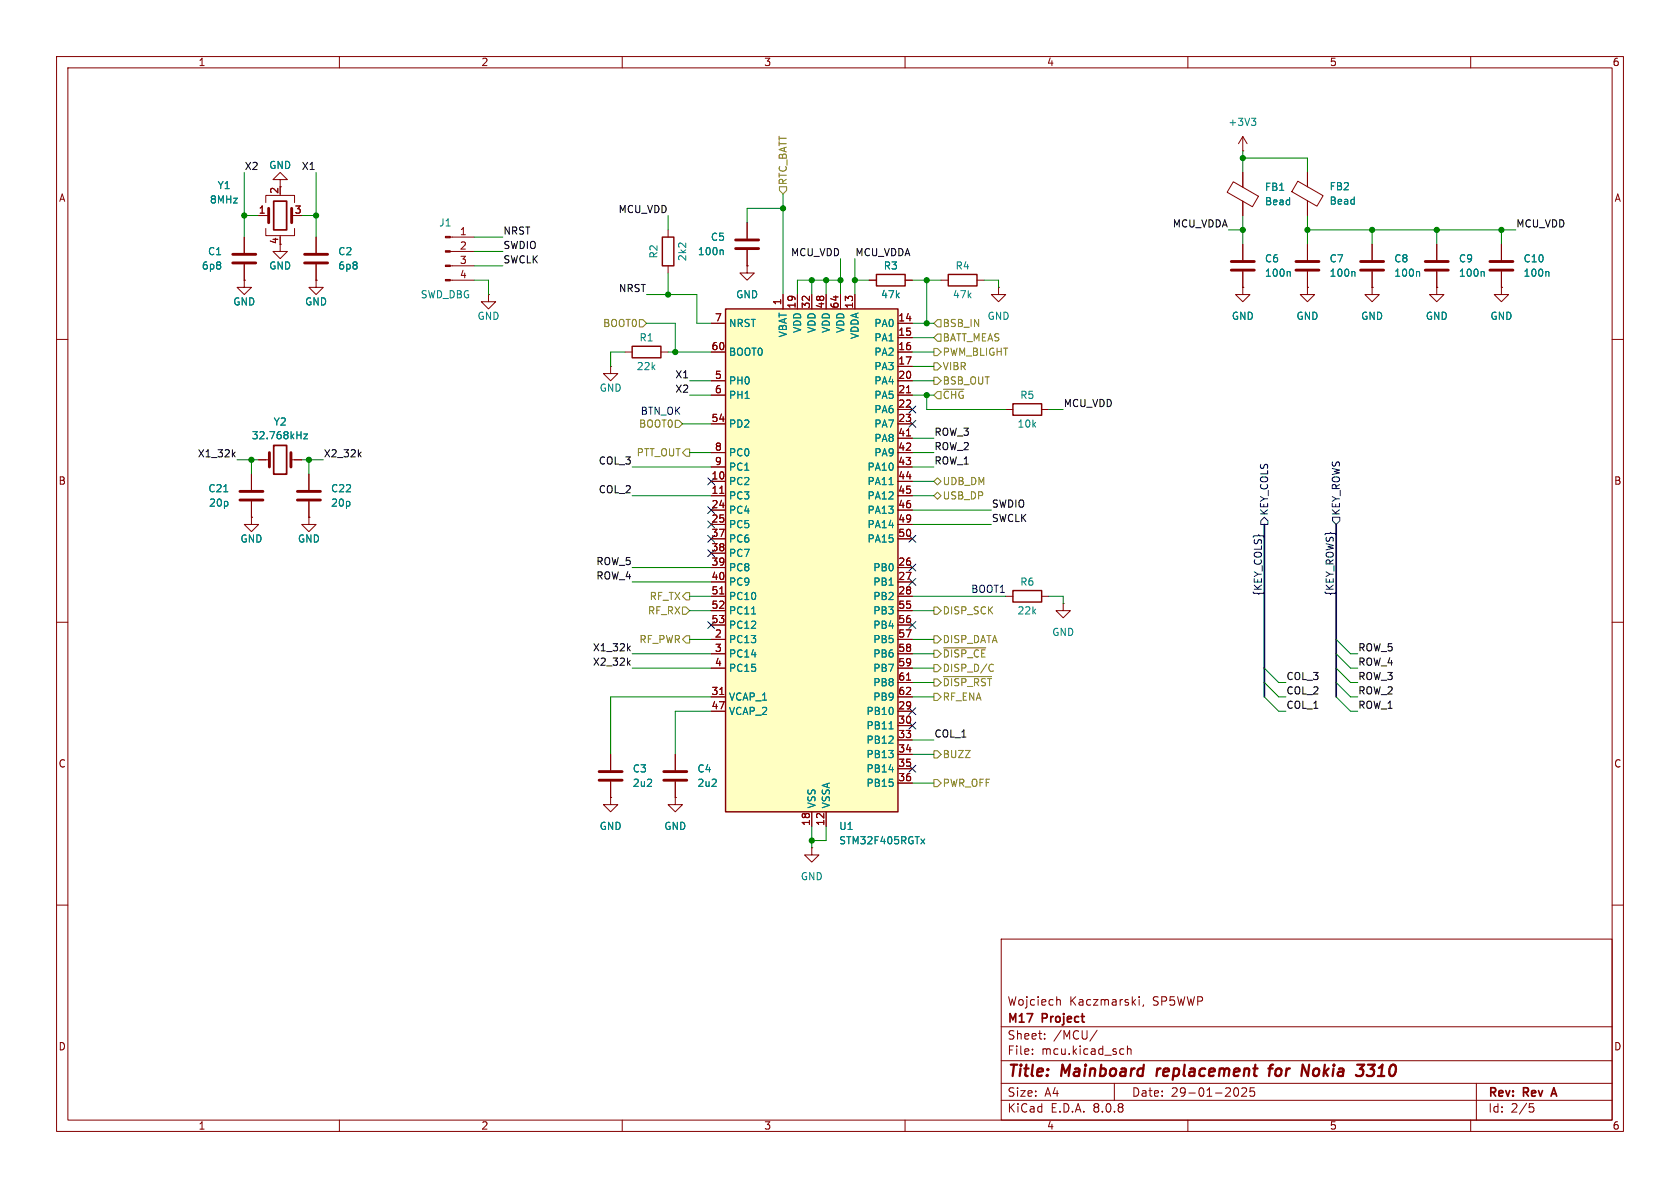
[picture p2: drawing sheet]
<svg xmlns="http://www.w3.org/2000/svg" width="297mm" height="210mm" viewBox="0 0 297 210" stroke-linecap="round" stroke-linejoin="round" font-family="sans-serif">
<g fill="none" stroke="#840000" stroke-width=".18">
<path d="M10 10h277v190h-277zM12 12h273v186h-273zM60 10v2M110 10v2M160 10v2M210 10v2M260 10v2M45.7 38.1h1.8M47 35.8v-1.3h5.1v1.3M49.5 31.8h1.3l-1.3-1.3-1.2 1.3h1.2v1.2M219.7 26.7h.1M219.7 24.1l-.8 1.3"/>
<path d="M219.7 24.1v2.6M219.7 24.1l.8 1.3M43.2 49.5v1.3h1.2l-1.2 1.3-1.3-1.3h1.3M43.2 49.5h.1M43.2 41.9v2.8M43.2 46.7v2.8M47 40.4v1.3h5.1v-1.3M49.5 43.2v1.3h1.3l-1.3 1.2-1.2-1.2h1.2M49.5 41.7v.2M55.9 49.5v1.3h1.2l-1.2 1.3-1.3-1.3h1.3M55.9 49.5h.1M79.6 49.5h4.2"/>
<path d="M79.6 47h4.2M79.6 44.5h4.2M79.6 41.9h4.2M86.4 52.1v1.2h1.2l-1.2 1.3-1.3-1.3h1.3M86.4 52.1h.1M118.1 40.6v1.3M118.1 47v1.3M132.1 47v1.3h1.2l-1.2 1.2-1.3-1.2h1.3M132.1 47h.1M242.6 50.8v1.3h1.2l-1.2 1.2-1.3-1.2h1.3M242.6 50.8h.1M242.6 43.2v2.8"/>
<path d="M242.6 48v2.8M254 50.8v1.3h1.3l-1.3 1.2-1.3-1.2h1.3M254 50.8h.1M10 60h2M107.9 64.8v1.2h1.3l-1.3 1.3-1.2-1.3h1.2M107.9 64.8h.1M110.5 62.2h1.3M116.8 62.2h1.3M177.8 72.4h1.3M184.1 72.4h1.3M285 60h2M44.4 91.4v1.3h1.3l-1.3 1.3-1.2-1.3h1.2"/>
<path d="M44.4 91.4h.1M45.7 81.3h1.9M51.4 81.3h1.9M54.6 91.4v1.3h1.3l-1.3 1.3-1.3-1.3h1.3M54.6 91.4h.1M54.6 83.8v2.8M54.6 88.6v2.8M10 110h2M285 110h2M143.5 149.9v1.2h1.3l-1.3 1.3-1.3-1.3h1.3M143.5 149.9h.1M10 160h2"/>
<path d="M177 166h108v32h-108zM187 176.7h.2l.3 .2v.8M201.4 176.2v.1M201.4 176.7v1M202.2 177.6l-.2 .3M285 160h2M60 198v2M110 198v2M160 198v2M177 194.5h108M177 191.5h108M177 187.5h108"/>
<path d="M177 181.5h108M182.5 186.3v.1M182.5 185.5v.1M184.7 183.6v.1M184.7 182.8v.1M194 182.1l-1.3 2M197 191.5v3M198.2 185.4l.5 .1M198.7 186.3l-.5 .1M199.3 185.5l.2-.1 .4 .1 .1 .9M199.3 184.9v1.5M210 198v2"/>
<path d="M218.8 192.4a.81 .81 0 0 1-.3 1.4l-.2-.1M220.3 192.4v.5l-.8 .9h.9M221 192.3v.7l.2-.1h.5l.1 .6-.3 .3-.5-.1M260 198v2M261 191.5v6.5M270.4 195.1h.7M270.5 195.7h.4l.3 .3-.2 .5-.5 .1"/>
</g>
<path d="M48.4 35.6h2.3v5h-2.3zM48.4 78.7h2.3v5.1h-2.3zM274.3 193.4h.8M274.7 192.3l-.5 1.5" fill="none" stroke="#840000" stroke-width=".3"/>
<path d="M204.6 188.9l-.2 1.3M224.2 188.9h.8M225.1 188.2l-.4 .1-.1 .2-.3 1.7M230.3 188.2l.9 2 .3-2M241.6 190l.3 .2h.5M241.8 188.2h1.3l-.8 .8h.3" fill="none" stroke="#840000" stroke-width=".4"/>
<path d="M117.1 41.9h2v5.1h-2zM111.8 61.2h5v2h-5zM179.1 71.4h5v2h-5z" fill="none" stroke="#840000" stroke-width=".25"/>
<g fill="#840000" stroke="#840000" stroke-width=".18">
<path d="M78.7 49.4h.9v.3h-.9z"/>
<path d="M78.7 46.9h.9v.2h-.9z"/>
<path d="M78.7 44.3h.9v.3h-.9z"/>
<path d="M78.7 41.8h.9v.2h-.9z"/>
</g>
<path d="M221.2 20.9h.8l-.4 .5M221.8 21.4l.2 .2v.3l-.2 .3M250.8 48l.2 .2v.6M53.7 76.7h.7l-.7 .9h.7" fill="none" stroke="#008484" stroke-width=".18"/>
<path d="M47.5 36.8v2.6M51.6 36.8v2.6M41.1 46.5h4.1M41.1 45h4.1M240.5 47.8h4.1M240.5 46.2h4.1M47.6 80v2.6M51.4 80v2.6M52.6 86.9h4M52.6 88.4h4" fill="none" stroke="#840000" stroke-width=".51"/>
<path d="M128.3 54.6h30.4v88.9h-30.4z" fill="#ffffc2"/>
<path d="M128.3 54.6h30.4v88.9h-30.4zM154.9 48.5h5.1v2h-5.1zM167.6 48.5h5.1v2h-5.1zM179.1 104.4h5v2h-5z" fill="none" stroke="#840000" stroke-width=".25"/>
<g fill="none" stroke="#840000" stroke-width=".18">
<path d="M45.7 38.1h1.3M132.1 39.4v2.8M218 32.1l4.5 2.6-1.1 1.9-4.5-2.6zM219.7 30.5v2.6M219.7 35.6v2.5M229.4 32l4.5 2.6-1.1 1.8-4.4-2.5zM231.1 30.5v2.5M231.1 35.5v2.6M43.2 49.5h.1M43.2 41.9v2.8M43.2 46.7v2.8M55.9 49.5h.1"/>
<path d="M55.9 41.9v2.8M55.9 46.7v2.8M125.7 57.2h2.6M132.1 47h.1M132.1 44.2v2.8M138.4 52.1v2.5M141 52.1v2.5M143.5 52.1v2.5M146 52.1v2.5M148.6 52.1v2.5M151.1 52.1v2.5M153.7 49.5h1.2"/>
<path d="M158.7 57.2h2.6M158.7 59.7h2.6M160 49.5h1.3M166.4 49.5h1.2M172.7 49.5h1.3M176.5 50.8v1.3h1.3l-1.3 1.2-1.2-1.2h1.2M176.5 50.8h.1M219.7 50.8v1.3h1.3l-1.3 1.2-1.3-1.2h1.3M219.7 50.8h.1M219.7 43.2v2.8M219.7 48v2.8M231.1 50.8v1.3h1.3l-1.3 1.2-1.2-1.2h1.2"/>
<path d="M231.1 50.8h.1M231.1 43.2v2.8M231.1 48v2.8M242.6 50.8h.1M242.6 43.2v2.8M242.6 48v2.8M254 50.8h.1M254 43.2v2.8M254 48v2.8M265.4 50.8v1.3h1.3l-1.3 1.2-1.2-1.2h1.2M265.4 50.8h.1M265.4 43.2v2.8"/>
<path d="M265.4 48v2.8M125.7 62.2h2.6M125.7 67.3h2.6M125.7 69.9h2.6M125.7 74.9h2.6M158.7 62.2h2.6M158.7 64.8h2.6M158.7 67.3h2.6M158.7 69.9h2.6M158.7 72.4h2.6M158.7 74.9h2.6M158.7 77.5h2.6"/>
<path d="M160.3 69.4h.7M160.3 77.1h.7M44.4 91.4h.1M44.4 83.8v2.8M44.4 88.6v2.8M45.7 81.3h1.3M52.1 81.3h1.2M54.6 91.4h.1M54.6 83.8v2.8M54.6 88.6v2.8M125.7 85.1h2.6M125.7 87.6h2.6"/>
<path d="M125.7 90.2h2.6M125.7 92.7h2.6M125.7 95.3h2.6M125.7 97.8h2.6M125.7 80h2.6M125.7 82.6h2.6M127.2 87.2h.8M158.7 85.1h2.6M158.7 87.6h2.6M158.7 90.2h2.6M158.7 92.7h2.6M158.7 95.3h2.6"/>
<path d="M158.7 80h2.6M158.7 82.6h2.6M125.7 113h2.6M125.7 100.3h2.6M125.7 102.9h2.6M125.7 105.4h2.6M125.7 115.6h2.6M125.7 118.1h2.6M125.7 108h2.6M125.7 110.5h2.6M127.2 105h.8M158.7 113h2.6"/>
<path d="M158.7 100.3h2.6M158.7 102.9h2.6M158.7 105.4h2.6M158.7 115.6h2.6M158.7 118.1h2.6M158.7 108h2.6M158.7 110.5h2.6M177.8 105.4h1.3M184.1 105.4h1.3M188 106.7v1.3h1.2l-1.2 1.2-1.3-1.2h1.3M188 106.7h.1M107.9 133.4v2.7"/>
<path d="M107.9 138.2v2.8M119.4 133.4v2.7M119.4 138.2v2.8M125.7 125.7h2.6M125.7 123.2h2.6M127.2 122.8h.8M158.7 125.7h2.6M158.7 128.3h2.6M158.7 123.2h2.6M158.7 130.8h2.6M158.7 133.4h2.6M158.7 135.9h2.6"/>
<path d="M158.7 138.4h2.6M158.7 120.7h2.6M160.3 120.2h.7M107.9 141v1.2h1.3l-1.3 1.3-1.2-1.3h1.2M107.9 141h.1M119.4 141v1.2h1.2l-1.2 1.3-1.3-1.3h1.3M119.4 141h.1M143.5 143.5v2.6M146 143.5v2.6"/>
</g>
<g fill="none" stroke="#008484" stroke-width=".18">
<path d="M127.7 44.2l.2 .2v.6M227.9 48l.2 .2v.6M239.4 48l.1 .2v.6M250.8 48l.2 .2v.6M262.2 48l.2 .2v.6M273.6 48l.2 .2v.6M53.7 76.7h.7l-.7 .9h.7M39.6 86.9h.7M157.2 85.7h.7M132.9 108.5h.7M157.2 128.8h.7M162.8 148.3l.7 .9"/>
<path d="M163.5 148.3l-.7 .9"/>
</g>
<g fill="none" stroke="#840000" stroke-width=".51">
<path d="M53.8 46.5h4.1M53.8 45h4.1M130 42.4h4.1M130 43.9h4.1M217.7 47.8h4M217.7 46.2h4M229.1 47.8h4.1M229.1 46.2h4.1M252 47.8h4M252 46.2h4M263.4 47.8h4.1M263.4 46.2h4.1"/>
<path d="M42.4 88.4h4.1M42.4 86.9h4.1M105.9 136.4h4.1M105.9 137.9h4.1M117.3 136.4h4.1M117.3 137.9h4.1"/>
</g>
<g fill="none" stroke="#848400" stroke-width=".18">
<path d="M137.8 33h1.3v.7l-.7 .6-.6-.6zM113 56.5h.7l.6 .7-.6 .6h-.7zM165.7 56.5h.7v1.3h-.7l-.6-.6zM165.7 59.1h.7v1.2h-.7l-.6-.6zM119.4 74.3h.6l.6 .6-.6 .7h-.6zM165.1 64.1h.6l.7 .7-.7 .6h-.6zM165.1 66.7h.6l.7 .6-.7 .6h-.6zM165.1 61.6h.6l.7 .6-.7 .7h-.6zM165.7 69.2h.7v1.3h-.7l-.6-.6zM166.8 68.8h3.6M120.6 80l.7-.6h.6v1.2h-.6zM165.1 85.1l.6-.6 .7 .6-.7 .6z"/>
<path d="M165.7 87l.7 .6-.7 .7-.6-.7zM120.6 107.3h.7l.6 .7-.6 .6h-.7zM121.3 104.8h.6v1.2h-.6l-.7-.6zM121.3 112.4h.6v1.3h-.6l-.7-.7zM165.1 107.3h.6l.7 .7-.7 .6h-.6zM165.1 112.4h.6l.7 .6-.7 .7h-.6zM165.1 114.9h.6l.7 .7-.7 .6h-.6zM165.1 117.5h.6l.7 .6-.7 .6h-.6zM166.8 119.6h8.5M166.8 114.5h7.5M175.2 117.4l.4 .1M175.6 118.6l-.4 .1"/>
<path d="M165.1 122.6h.6l.7 .6-.7 .6h-.6zM165.1 120h.6l.7 .7-.7 .6h-.6zM165.1 137.8h.6l.7 .6-.7 .7h-.6zM165.1 132.7h.6l.7 .7-.7 .6h-.6z"/>
</g>
<g fill="none" stroke="#000084" stroke-width=".18">
<path d="M160.7 74.3l1.2 1.2M160.7 71.8l1.2 1.2M161.9 74.3l-1.2 1.2M161.9 71.8l-1.2 1.2M125.1 97.2l1.2 1.2M125.1 89.6l1.2 1.2M125.1 84.5l1.2 1.2M125.1 94.6l1.2 1.3M125.1 92.1l1.2 1.2M126.3 97.2l-1.2 1.2M126.3 89.6l-1.2 1.2M126.3 84.5l-1.2 1.2"/>
<path d="M126.3 94.6l-1.2 1.3M126.3 92.1l-1.2 1.2M160.7 94.6l1.2 1.3M160.7 99.7l1.2 1.2M161.9 94.6l-1.2 1.3M161.9 99.7l-1.2 1.2M223.5 91.4l.7 .7v.6h-1.3v-.6zM235.6 91.4h1.3v.7l-.7 .6-.6-.6zM125.1 109.9l1.2 1.2M126.3 109.9l-1.2 1.2M160.7 109.9l1.2 1.2M160.7 102.3l1.2 1.2"/>
<path d="M161.9 109.9l-1.2 1.2M161.9 102.3l-1.2 1.2M160.7 127.7l1.2 1.2M160.7 125.1l1.2 1.2M160.7 135.3l1.2 1.2M161.9 127.7l-1.2 1.2M161.9 125.1l-1.2 1.2M161.9 135.3l-1.2 1.2"/>
</g>
<path d="M41.6 79.9l-.5 .5M63.8 79.9l-.4 .5M41.2 80.3l.4 .5M63.5 80.3l.3 .5M111.1 114.6l.3 .5M111.1 117.1l.3 .5M111.4 114.2l-.5 .5M111.4 116.8l-.5 .4" fill="none" stroke="#000" stroke-width=".18"/>
<path d="M223.5 92.7v30.5M236.2 92.7v30.5" fill="none" stroke="#000084" stroke-width=".3"/>
<g fill="none" stroke="#008400" stroke-width=".18">
<path d="M43.2 30.5v11.4M43.2 38.1h2.5M53.3 38.1h2.6M55.9 30.5v11.4M118.1 38.1v2.5M138.4 36.8h-6.3v2.6M138.4 34.3v17.8M219.7 26.7v3.8M219.7 38.1v5.1M219.7 27.9h11.4v2.6M231.1 38.1v5.1M83.8 49.5h2.6v2.6"/>
<path d="M83.8 47h5.1M83.8 41.9h5.1M83.8 44.5h5.1M114.3 57.2h5.1v5M114.3 52.1h8.9v5.1h2.5M118.1 48.3v3.8M143.5 49.5v2.6M146 49.5v2.6M148.6 49.5h-7.6v2.6M148.6 45.7v6.4M151.1 49.5h2.6M151.1 45.7v6.4"/>
<path d="M161.3 49.5h5.1M161.3 57.2h3.8M161.3 59.7h3.8M163.8 49.5v7.7M174 49.5h2.5v1.3M217.2 40.6h2.5M231.1 40.6h36.9M242.6 40.6v2.6M254 40.6v2.6M265.4 40.6v2.6M110.5 62.2h-2.6v2.6M118.1 62.2h7.6"/>
<path d="M120.6 74.9h5.1M121.9 67.3h3.8M121.9 69.9h3.8M161.3 67.3h3.8M161.3 62.2h3.8M161.3 69.9h3.8M161.3 64.8h3.8M161.3 77.5h3.8M163.8 69.9v2.5h14M185.4 72.4h2.6M41.9 81.3h3.8M44.4 81.3v2.5"/>
<path d="M53.3 81.3h3.8M54.6 81.3v2.5M111.8 87.6h13.9M111.8 82.6h13.9M121.9 80h3.8M161.3 85.1h3.8M161.3 92.7h14M161.3 87.6h3.8M161.3 90.2h14M161.3 82.6h3.8M161.3 80h3.8M111.8 118.1h13.9"/>
<path d="M111.8 115.6h13.9M111.8 102.9h13.9M111.8 100.3h13.9M121.9 113h3.8M121.9 105.4h3.8M121.9 108h3.8M161.3 118.1h3.8M161.3 113h3.8M161.3 105.4h16.5M161.3 108h3.8M161.3 115.6h3.8M185.4 105.4h2.6v1.3"/>
<path d="M223.5 118.1l2.6 2.6h1.2M236.2 115.6l2.6 2.5h1.2M236.2 113l2.6 2.6h1.2M236.2 118.1l2.6 2.6h1.2M125.7 125.7h-6.3v7.7M125.7 123.2h-17.8v10.2M161.3 120.7h3.8M161.3 123.2h3.8M161.3 130.8h3.8M161.3 138.4h3.8M161.3 133.4h3.8M223.5 123.2l2.6 2.5h1.2"/>
<path d="M223.5 120.7l2.6 2.5h1.2M236.2 123.2l2.6 2.5h1.2M236.2 120.7l2.6 2.5h1.2M143.5 146.1v3.8M146 146.1v2.5h-2.5"/>
</g>
<g fill="#008400" stroke="#008400" stroke-width=".18">
<circle cx="146" cy="49.5" r=".46"/>
<circle cx="148.6" cy="49.5" r=".46"/>
<circle cx="119.4" cy="62.2" r=".46"/>
<circle cx="151.1" cy="49.5" r=".46"/>
<circle cx="219.7" cy="27.9" r=".46"/>
<circle cx="219.7" cy="40.6" r=".46"/>
<circle cx="254" cy="40.6" r=".46"/>
<circle cx="242.6" cy="40.6" r=".46"/>
<circle cx="265.4" cy="40.6" r=".46"/>
<circle cx="231.1" cy="40.6" r=".46"/>
<circle cx="138.4" cy="36.8" r=".46"/>
<circle cx="118.1" cy="52.1" r=".46"/>
<circle cx="143.5" cy="49.5" r=".46"/>
<circle cx="163.8" cy="69.9" r=".46"/>
<circle cx="163.8" cy="57.2" r=".46"/>
<circle cx="163.8" cy="49.5" r=".46"/>
<circle cx="143.5" cy="148.6" r=".46"/>
<circle cx="44.4" cy="81.3" r=".46"/>
<circle cx="55.9" cy="38.1" r=".46"/>
<circle cx="54.6" cy="81.3" r=".46"/>
<circle cx="43.2" cy="38.1" r=".46"/>
</g>
<g font-size="2.8" fill="#840000">
<text x="178" y="190.9">Title:</text>
<text x="187.7" y="190.9">Mainboard</text>
<text x="205.3" y="190.9">replacement</text>
<text x="226" y="190.9">for</text>
<text x="232.5" y="190.9">Nokia</text>
<text x="243.1" y="190.9">3310</text>
</g>
<g font-size="2.1" fill="#840000">
<text x="178" y="178">Wojciech</text>
<text x="189" y="178">Kaczmarski,</text>
<text x="203.8" y="178">SP5WWP</text>
<text x="178" y="184">Sheet:</text>
<text x="178" y="181.2">M17</text>
<text x="184.3" y="181.2">Project</text>
<text x="186.2" y="184">/MCU/</text>
<text x="178" y="186.7">File:</text>
<text x="184.1" y="186.7">mcu.kicad_sch</text>
<text x="178" y="196.9">KiCad</text>
<text x="178" y="194.1">Size:</text>
<text x="184.7" y="194.1">A4</text>
<text x="185.7" y="196.9">E.D.A.</text>
<text x="193.3" y="196.9">8.0.8</text>
<text x="200" y="194.1">Date:</text>
<text x="207" y="194.1">29-01-2025</text>
<text x="263" y="194.3">Rev:</text>
<text x="263" y="196.9">Id:</text>
<text x="267.1" y="196.9">2/5</text>
<text x="269.4" y="194.3">Rev</text>
<text x="275.1" y="194.3">A</text>
</g>
<g font-size="1.8" fill="#840000">
<text x="35" y="11.9">1</text>
<text x="85" y="11.9">2</text>
<text x="135" y="11.9">3</text>
<text x="185" y="11.9">4</text>
<text x="235" y="11.9">5</text>
<text x="285" y="11.9">6</text>
<text x="10.3" y="35.9">A</text>
<text x="49.3" y="34.4" transform="rotate(-90 49.3 34.4)">2</text>
<text x="285.3" y="35.9">A</text>
<text x="45.6" y="37.8">1</text>
<text x="52" y="37.8">3</text>
<text x="81.2" y="41.7">1</text>
<text x="49.3" y="43.3" transform="rotate(-90 49.3 43.3)">4</text>
<text x="81.2" y="44.2">2</text>
<text x="81.2" y="46.7">3</text>
<text x="81.2" y="49.3">4</text>
<text x="126.3" y="56.9">7</text>
<text x="138.2" y="54" transform="rotate(-90 138.2 54)">1</text>
<text x="140.7" y="54.7" transform="rotate(-90 140.7 54.7)">19</text>
<text x="143.3" y="54.7" transform="rotate(-90 143.3 54.7)">32</text>
<text x="145.8" y="54.7" transform="rotate(-90 145.8 54.7)">48</text>
<text x="148.3" y="54.7" transform="rotate(-90 148.3 54.7)">64</text>
<text x="150.9" y="54.7" transform="rotate(-90 150.9 54.7)">13</text>
<text x="158.7" y="56.9">14</text>
<text x="158.7" y="59.4">15</text>
<text x="125.7" y="62">60</text>
<text x="158.7" y="62">16</text>
<text x="158.7" y="64.5">17</text>
<text x="126.3" y="67.1">5</text>
<text x="126.3" y="69.6">6</text>
<text x="158.7" y="67.1">20</text>
<text x="158.7" y="69.6">21</text>
<text x="125.7" y="74.7">54</text>
<text x="158.7" y="72.1">22</text>
<text x="158.7" y="74.7">23</text>
<text x="158.7" y="77.2">41</text>
<text x="126.3" y="79.8">8</text>
<text x="126.3" y="82.3">9</text>
<text x="158.7" y="79.8">42</text>
<text x="158.7" y="82.3">43</text>
<text x="10.3" y="85.9">B</text>
<text x="125.7" y="84.8">10</text>
<text x="125.7" y="87.4">11</text>
<text x="125.7" y="89.9">24</text>
<text x="158.7" y="84.8">44</text>
<text x="158.7" y="87.4">45</text>
<text x="158.7" y="89.9">46</text>
<text x="285.3" y="85.9">B</text>
<text x="125.7" y="92.5">25</text>
<text x="125.7" y="95">37</text>
<text x="158.7" y="92.5">49</text>
<text x="158.7" y="95">50</text>
<text x="125.7" y="97.5">38</text>
<text x="125.7" y="100.1">39</text>
<text x="158.7" y="100.1">26</text>
<text x="125.7" y="102.6">40</text>
<text x="125.7" y="105.2">51</text>
<text x="125.7" y="107.7">52</text>
<text x="158.7" y="102.6">27</text>
<text x="158.7" y="105.2">28</text>
<text x="158.7" y="107.7">55</text>
<text x="125.7" y="110.2">53</text>
<text x="126.3" y="112.8">2</text>
<text x="158.7" y="110.2">56</text>
<text x="158.7" y="112.8">57</text>
<text x="126.3" y="115.3">3</text>
<text x="126.3" y="117.9">4</text>
<text x="158.7" y="115.3">58</text>
<text x="158.7" y="117.9">59</text>
<text x="125.7" y="122.9">31</text>
<text x="125.7" y="125.5">47</text>
<text x="158.7" y="125.5">29</text>
<text x="158.7" y="120.4">61</text>
<text x="158.7" y="122.9">62</text>
<text x="158.7" y="128">30</text>
<text x="158.7" y="130.6">33</text>
<text x="10.3" y="135.9">C</text>
<text x="158.7" y="133.1">34</text>
<text x="158.7" y="135.6">35</text>
<text x="285.3" y="135.9">C</text>
<text x="158.7" y="138.2">36</text>
<text x="143.3" y="146.1" transform="rotate(-90 143.3 146.1)">18</text>
<text x="145.8" y="146.1" transform="rotate(-90 145.8 146.1)">12</text>
<text x="10.3" y="185.9">D</text>
<text x="285.3" y="185.9">D</text>
<text x="35" y="199.9">1</text>
<text x="85" y="199.9">2</text>
<text x="135" y="199.9">3</text>
<text x="185" y="199.9">4</text>
<text x="235" y="199.9">5</text>
<text x="285" y="199.9">6</text>
</g>
<g font-size="1.8" fill="#008484">
<text x="217.1" y="22.5">+3V3</text>
<text x="38.4" y="33.6">Y1</text>
<text x="47.5" y="30.1">GND</text>
<text x="223.5" y="33.9">FB1</text>
<text x="235" y="33.8">FB2</text>
<text x="37" y="36.2">8MHz</text>
<text x="77.5" y="40.2">J1</text>
<text x="223.5" y="36.5">Bead</text>
<text x="235" y="36.4">Bead</text>
<text x="35.6" y="47.9">6p8</text>
<text x="36.7" y="45.3">C1</text>
<text x="47.5" y="47.9">GND</text>
<text x="59.7" y="45.3">C2</text>
<text x="59.7" y="47.9">6p8</text>
<text x="116.4" y="45.8" transform="rotate(-90 116.4 45.8)">R2</text>
<text x="121.5" y="46.3" transform="rotate(-90 121.5 46.3)">2k2</text>
<text x="123.3" y="45.3">100n</text>
<text x="125.6" y="42.8">C5</text>
<text x="156.1" y="47.9">R3</text>
<text x="168.8" y="47.9">R4</text>
<text x="223.5" y="46.6">C6</text>
<text x="235" y="46.6">C7</text>
<text x="246.4" y="46.6">C8</text>
<text x="257.8" y="46.6">C9</text>
<text x="269.2" y="46.6">C10</text>
<text x="74.3" y="52.9">SWD_DBG</text>
<text x="130" y="52.9">GND</text>
<text x="155.7" y="52.9">47k</text>
<text x="168.4" y="52.9">47k</text>
<text x="223.5" y="49.1">100n</text>
<text x="235" y="49.1">100n</text>
<text x="246.4" y="49.1">100n</text>
<text x="257.8" y="49.1">100n</text>
<text x="269.2" y="49.1">100n</text>
<text x="41.1" y="54.2">GND</text>
<text x="53.8" y="54.2">GND</text>
<text x="84.3" y="56.7">GND</text>
<text x="128.8" y="58">NRST</text>
<text x="139.3" y="59.7" transform="rotate(-90 139.3 59.7)">VBAT</text>
<text x="141.8" y="58.9" transform="rotate(-90 141.8 58.9)">VDD</text>
<text x="144.4" y="58.9" transform="rotate(-90 144.4 58.9)">VDD</text>
<text x="146.9" y="58.9" transform="rotate(-90 146.9 58.9)">VDD</text>
<text x="149.5" y="58.9" transform="rotate(-90 149.5 58.9)">VDD</text>
<text x="154.5" y="58">PA0</text>
<text x="174.5" y="56.7">GND</text>
<text x="217.7" y="56.7">GND</text>
<text x="229.1" y="56.7">GND</text>
<text x="240.5" y="56.7">GND</text>
<text x="252" y="56.7">GND</text>
<text x="263.4" y="56.7">GND</text>
<text x="112.5" y="65.6">22k</text>
<text x="113" y="60.6">R1</text>
<text x="128.8" y="63.1">BOOT0</text>
<text x="152" y="60" transform="rotate(-90 152 60)">VDDA</text>
<text x="154.5" y="60.6">PA1</text>
<text x="154.5" y="63.1">PA2</text>
<text x="154.5" y="65.6">PA3</text>
<text x="105.9" y="69.4">GND</text>
<text x="128.8" y="68.2">PH0</text>
<text x="128.8" y="70.7">PH1</text>
<text x="154.5" y="68.2">PA4</text>
<text x="154.5" y="70.7">PA5</text>
<text x="180.3" y="70.7">R5</text>
<text x="44.4" y="77.9">32.768kHz</text>
<text x="48.3" y="75.4">Y2</text>
<text x="128.8" y="75.8">PD2</text>
<text x="154.5" y="73.3">PA6</text>
<text x="154.5" y="75.8">PA7</text>
<text x="179.8" y="75.8">10k</text>
<text x="128.8" y="80.9">PC0</text>
<text x="128.8" y="83.4">PC1</text>
<text x="153.3" y="83.4">PA10</text>
<text x="154.5" y="78.3">PA8</text>
<text x="154.5" y="80.9">PA9</text>
<text x="36.7" y="87.2">C21</text>
<text x="36.9" y="89.8">20p</text>
<text x="58.4" y="87.2">C22</text>
<text x="58.4" y="89.8">20p</text>
<text x="128.8" y="86">PC2</text>
<text x="128.8" y="88.5">PC3</text>
<text x="153.3" y="86">PA11</text>
<text x="153.3" y="88.5">PA12</text>
<text x="128.8" y="91">PC4</text>
<text x="128.8" y="93.6">PC5</text>
<text x="153.3" y="91">PA13</text>
<text x="153.3" y="93.6">PA14</text>
<text x="42.4" y="96.1">GND</text>
<text x="52.6" y="96.1">GND</text>
<text x="128.8" y="96.1">PC6</text>
<text x="128.8" y="98.7">PC7</text>
<text x="128.8" y="101.2">PC8</text>
<text x="153.3" y="96.1">PA15</text>
<text x="154.3" y="101.2">PB0</text>
<text x="128.8" y="103.7">PC9</text>
<text x="128.8" y="106.3">PC10</text>
<text x="154.3" y="103.7">PB1</text>
<text x="154.3" y="106.3">PB2</text>
<text x="180.3" y="103.7">R6</text>
<text x="128.8" y="113.9">PC13</text>
<text x="128.8" y="108.8">PC11</text>
<text x="128.8" y="111.4">PC12</text>
<text x="154.3" y="108.8">PB3</text>
<text x="154.3" y="111.4">PB4</text>
<text x="154.3" y="113.9">PB5</text>
<text x="179.8" y="108.8">22k</text>
<text x="185.9" y="112.6">GND</text>
<text x="128.8" y="116.4">PC14</text>
<text x="128.8" y="119">PC15</text>
<text x="154.3" y="116.4">PB6</text>
<text x="154.3" y="119">PB7</text>
<text x="128.8" y="124.1">VCAP_1</text>
<text x="154.3" y="121.5">PB8</text>
<text x="154.3" y="124.1">PB9</text>
<text x="128.8" y="126.6">VCAP_2</text>
<text x="153.1" y="126.6">PB10</text>
<text x="153.1" y="129.1">PB11</text>
<text x="153.1" y="131.7">PB12</text>
<text x="111.8" y="136.8">C3</text>
<text x="123.2" y="136.8">C4</text>
<text x="153.1" y="134.2">PB13</text>
<text x="153.1" y="136.8">PB14</text>
<text x="111.8" y="139.3">2u2</text>
<text x="123.2" y="139.3">2u2</text>
<text x="144.4" y="143" transform="rotate(-90 144.4 143)">VSS</text>
<text x="146.9" y="143" transform="rotate(-90 146.9 143)">VSSA</text>
<text x="153.1" y="139.3">PB15</text>
<text x="105.9" y="146.9">GND</text>
<text x="117.3" y="146.9">GND</text>
<text x="148.3" y="149.5">STM32F405RGTx</text>
<text x="148.3" y="146.9">U1</text>
<text x="141.5" y="155.8">GND</text>
</g>
<g font-size="1.8">
<text x="43.2" y="30.1">X2</text>
<text x="53.3" y="30.1">X1</text>
<text x="88.9" y="41.6">NRST</text>
<text x="109.3" y="37.8">MCU_VDD</text>
<text x="207.2" y="40.3">MCU_VDDA</text>
<text x="268" y="40.3">MCU_VDD</text>
<text x="88.9" y="44.1">SWDIO</text>
<text x="88.9" y="46.6">SWCLK</text>
<text x="139.7" y="45.4">MCU_VDD</text>
<text x="151.1" y="45.4">MCU_VDDA</text>
<text x="109.3" y="51.7">NRST</text>
<text x="119.3" y="67">X1</text>
<text x="119.3" y="69.5">X2</text>
<text x="165.1" y="77.1">ROW_3</text>
<text x="188" y="72">MCU_VDD</text>
<text x="34.9" y="80.9">X1_32k</text>
<text x="57.1" y="80.9">X2_32k</text>
<text x="105.8" y="82.2">COL_3</text>
<text x="165.1" y="79.7">ROW_2</text>
<text x="165.1" y="82.2">ROW_1</text>
<text x="105.8" y="87.3">COL_2</text>
<text x="175.3" y="89.8">SWDIO</text>
<text x="175.3" y="92.4">SWCLK</text>
<text x="105.3" y="100">ROW_5</text>
<text x="105.3" y="102.5">ROW_4</text>
<text x="104.7" y="115.2">X1_32k</text>
<text x="104.7" y="117.8">X2_32k</text>
<text x="240" y="115.2">ROW_5</text>
<text x="240" y="117.8">ROW_4</text>
<text x="227.3" y="120.3">COL_3</text>
<text x="227.3" y="122.8">COL_2</text>
<text x="227.3" y="125.4">COL_1</text>
<text x="240" y="122.8">ROW_2</text>
<text x="240" y="120.3">ROW_3</text>
<text x="240" y="125.4">ROW_1</text>
<text x="165.1" y="130.5">COL_1</text>
</g>
<g font-size="1.8" fill="#848400">
<text x="139.3" y="32.8" transform="rotate(-90 139.3 32.8)">RTC_BATT</text>
<text x="106.5" y="58">BOOT0</text>
<text x="166.6" y="58">BSB_IN</text>
<text x="166.6" y="60.6">BATT_MEAS</text>
<text x="166.6" y="65.6">VIBR</text>
<text x="166.6" y="63.1">PWM_BLIGHT</text>
<text x="166.6" y="70.7">~{CHG}</text>
<text x="166.6" y="68.2">BSB_OUT</text>
<text x="112.9" y="75.8">BOOT0</text>
<text x="112.5" y="80.9">PTT_OUT</text>
<text x="166.6" y="86">UDB_DM</text>
<text x="166.6" y="88.5">USB_DP</text>
<text x="114.8" y="106.3">RF_TX</text>
<text x="112.9" y="113.9">RF_PWR</text>
<text x="114.5" y="108.8">RF_RX</text>
<text x="166.6" y="108.8">DISP_SCK</text>
<text x="166.6" y="113.9">DISP_DATA</text>
<text x="166.6" y="116.4">~{DISP_CE}</text>
<text x="166.6" y="119">DISP_D/C</text>
<text x="166.6" y="124.1">RF_ENA</text>
<text x="166.6" y="121.5">~{DISP_RST}</text>
<text x="166.6" y="134.2">BUZZ</text>
<text x="166.6" y="139.3">PWR_OFF</text>
</g>
<g font-size="1.8" fill="#0000c2">
<text x="113.2" y="73.4">BTN_OK</text>
<text x="171.6" y="105">BOOT1</text>
</g>
<g font-size="1.8" fill="#000084">
<text x="224.4" y="91.2" transform="rotate(-90 224.4 91.2)">KEY_COLS</text>
<text x="237.1" y="91.2" transform="rotate(-90 237.1 91.2)">KEY_ROWS</text>
<text x="223.2" y="105.4" transform="rotate(-90 223.2 105.4)">{KEY_COLS}</text>
<text x="235.9" y="105.4" transform="rotate(-90 235.9 105.4)">{KEY_ROWS}</text>
</g>
</svg>
